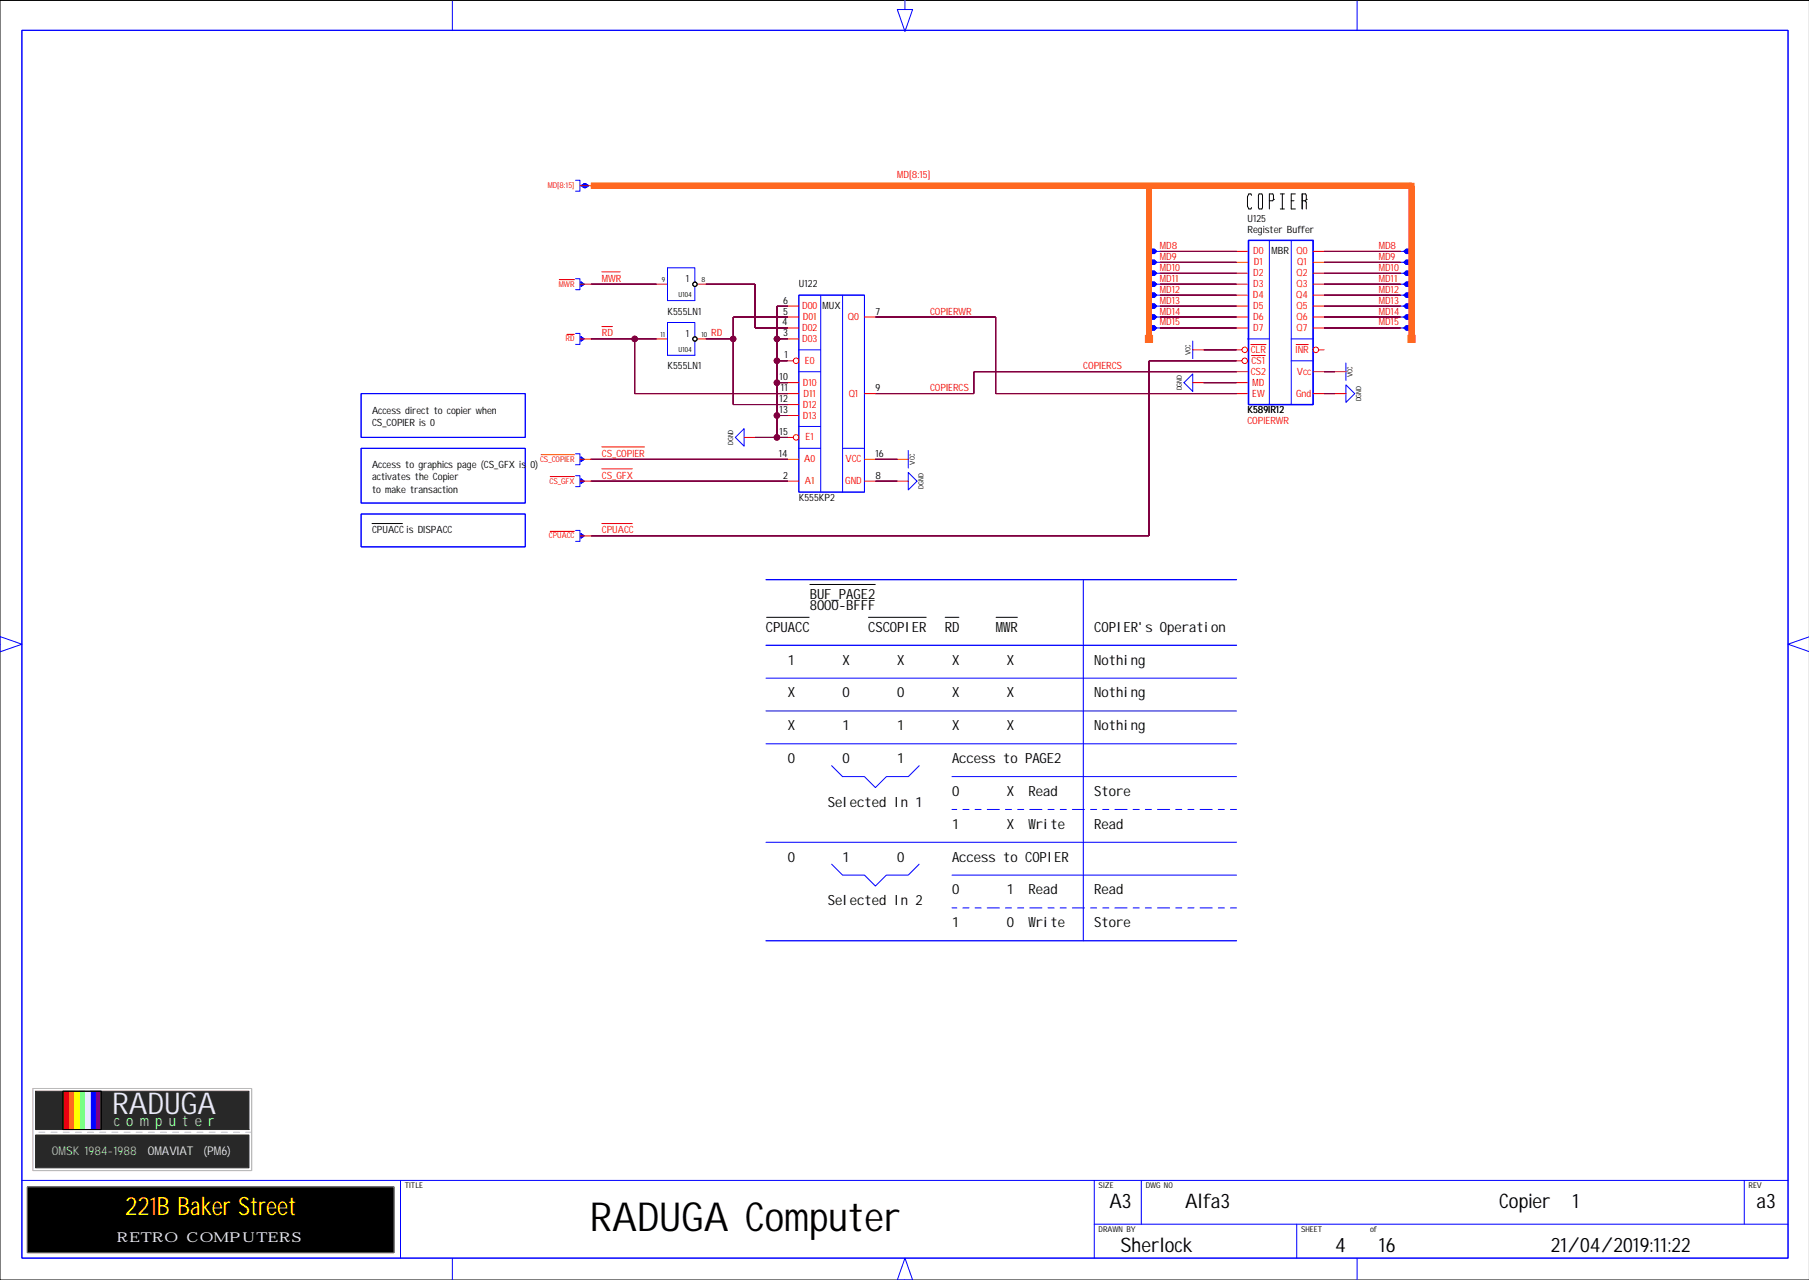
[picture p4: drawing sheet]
<svg xmlns="http://www.w3.org/2000/svg" width="420mm" height="297mm" viewBox="0 0 420 297" stroke-linecap="round" stroke-linejoin="round" font-family="sans-serif">
<g fill="none" stroke="#000" stroke-width=".23">
<path d="M419.9 .1h-419.9v296.9h419.9M290.4 45.3l-.1-.3h-.5l-.3 .6v2.3l.3 .6h.5l.1-.3M292.2 45h.6l.2 .3v2.9l-.2 .3h-.6l-.2-.3v-2.9zM295.5 46.3h.1M295.5 46.3v-1l-.1-.3h-.8v3.5M295.5 46.3l-.1 .3h-.8M297.1 48.5h1M297.1 45h1M297.6 45v3.5M299.7 46.6h.6M300.6 45h-.9v3.5h.9M302.8 46.6l.3 .3v1.6"/>
<path d="M303.1 46.3h.1M303.1 46.3v-1l-.1-.3h-.8v3.5M303.1 46.3l-.1 .3h-.8M165.1 78.6h.1M165.1 66h.1M86.3 121.5h7.1M188 135.6h15.1M177.9 143.3h9.9M201.5 143.3h13.4M219.3 143.3h3.2M231.2 143.3h4.9M14.6 253.2h8.9v8.9h-8.9z"/>
<circle cx="161.3" cy="66" r=".51"/>
<circle cx="161.3" cy="78.7" r=".51"/>
</g>
<path d="M289.7 55.8h15v38.1h-15zM177.8 134.5h109.2M177.8 149.8h109.2M177.8 218.3h109.2" fill="none" stroke="#00f" stroke-width=".3"/>
<g fill="none" stroke="#f00" stroke-width=".23">
<path d="M134.6 43.1h2.5M269.2 58.3h.1M287 58.3h2.5M304.7 58.3h2.6M325 58.3h.1M129.8 64.9h3.5M131.6 77.6h1.7M134.6 66h2.5M134.6 78.6h2.5M139.7 63.1h4.2M139.7 75.8h2.4M152.4 66h2.5"/>
<path d="M152.4 78.6h2.5M162 66h1.8M162 78.6h1.8M182.8 71h2.6M182.8 73.6h2.6M182.8 76.1h2.6M182.8 78.6h2.6M200.6 73.6h2.6M269.2 60.9h.1M269.2 66h.1M269.2 68.5h.1M269.2 71h.1"/>
<path d="M269.2 73.6h.1M269.2 76.1h.1M269.2 63.4h.1M287 60.9h2.5M287 63.4h2.5M287 66h2.5M287 68.5h2.5M287 71h2.5M287 73.6h2.5M287 76.1h2.5M290.3 80h3.5M300.8 80h2.8"/>
<path d="M304.7 60.9h2.6M304.7 63.4h2.6M304.7 66h2.6M304.7 68.5h2.6M304.7 71h2.6M304.7 73.6h2.6M304.7 76.1h2.6M325 76.1h.1M325 73.6h.1M325 71h.1M325 68.5h.1M325 66h.1"/>
<path d="M325 63.4h.1M325 60.9h.1M182.8 83.7h1.3M182.8 88.8h2.6M182.8 91.3h2.6M182.8 93.9h2.6M182.8 96.4h2.6M200.6 91.3h2.6M276.8 81.2h2.5M276.8 88.8h2.5M287 81.2h1.2M287 83.7h1.2"/>
<path d="M287 86.3h2.5M287 88.8h2.5M287 91.3h2.5M290.4 82.5h3.2M304.7 86.3h2.6M304.7 91.3h2.6M306 81.2h1.3M309.8 86.3h2.5M309.8 91.3h2.5M125.6 105.5h7.7M127.7 110.6h5.6M134.6 111.7h2.5"/>
<path d="M134.6 106.6h2.5M139.7 108.8h7M139.7 103.7h9.8M172.7 101.5h2.5M182.8 111.7h2.6M182.8 106.6h2.6M182.8 101.5h1.3M200.6 111.7h2.6M200.6 106.6h2.6M208.2 111.7h2.6M208.2 106.6h2.6M127.7 123.3h5.6"/>
<path d="M134.6 124.4h2.5M139.7 121.5h7"/>
<circle cx="184.7" cy="83.7" r=".63"/>
<circle cx="288.9" cy="83.7" r=".63"/>
<circle cx="288.9" cy="81.2" r=".63"/>
<circle cx="305.4" cy="81.2" r=".63"/>
<circle cx="184.7" cy="101.5" r=".63"/>
</g>
<g fill="none" stroke="#00f" stroke-width=".23">
<path d="M210 0v2.2h1.8l-1.8 5.1-1.8-5.1h1.8M5.1 7h409.8v285h-409.8zM105 .2v6.9M314.9 .2v6.9M133.6 41.8h1v2.6h-1M134.8 43.1l.8-.5v1zM135.9 42.6l.7 .5-.7 .5zM267.1 57.8h.8l.5 .5-.5 .5h-.8l-.5-.5zM268.4 58.3h.8M294.6 55.8v38.1M299.7 55.8v38.1M325 58.3h.8"/>
<path d="M326.3 57.8h.8l.5 .5-.5 .5h-.8l-.5-.5zM133.6 64.7h1v2.5h-1M133.6 77.4h1v2.5h-1M134.8 65.4l.8 .6-.8 .5zM134.8 78.1l.8 .5-.8 .6zM161.3 78.1v-3.3h-6.4v7.7h6.4v-3.3M161.3 65.4v-3.3h-6.4v7.7h6.4v-3.3M185.4 68.5h15.2v45.7h-15.2zM190.5 68.5v45.7M195.5 68.5v45.7M266.6 66l.5-.6h.8l.5 .6-.5 .5h-.8zM267.1 60.4h.8l.5 .5-.5 .5h-.8l-.5-.5z"/>
<path d="M267.1 68h.8l.5 .5-.5 .5h-.8l-.5-.5zM267.1 70.5h.8l.5 .5-.5 .5h-.8l-.5-.5zM267.1 73.1h.8l.5 .5-.5 .5h-.8l-.5-.5zM267.1 75.6h.8l.5 .5-.5 .5h-.8l-.5-.5zM267.1 62.9h.8l.5 .5-.5 .5h-.8l-.5-.5zM268.4 76.1h.8M268.4 73.6h.8M268.4 71h.8M268.4 68.5h.8M268.4 66h.8M268.4 63.4h.8M268.4 60.9h.8"/>
<path d="M276.8 79.2v4M289.5 78.6h5.1M299.7 78.6h5M325 76.1h.8M325 73.6h.8M325 71h.8M325 68.5h.8M325 66h.8M325 63.4h.8M325 60.9h.8M325.8 66l.5-.6h.8l.5 .6-.5 .5h-.8zM326.3 75.6h.8l.5 .5-.5 .5h-.8l-.5-.5z"/>
<path d="M326.3 73.1h.8l.5 .5-.5 .5h-.8l-.5-.5zM326.3 70.5h.8l.5 .5-.5 .5h-.8l-.5-.5zM326.3 68h.8l.5 .5-.5 .5h-.8l-.5-.5zM326.3 62.9h.8l.5 .5-.5 .5h-.8l-.5-.5zM326.3 60.4h.8l.5 .5-.5 .5h-.8l-.5-.5zM83.8 91.3h38.1v10.2h-38.1zM172.7 99.5v4l-2.1-2zM185.4 86.3h5.1M185.4 99h5.1M185.4 81.2h5.1M276.8 86.8v4l-2-2zM299.7 83.7h5"/>
<path d="M312.3 89.3l2.1 2-2.1 2.1zM312.3 84.2v4.1M83.8 119.3h38.1v7.6h-38.1zM83.8 104h38.1v12.7h-38.1zM133.6 105.3h1v2.6h-1M133.6 110.4h1v2.5h-1M134.8 106.1l.8 .5-.8 .5zM134.8 111.2l.8 .5-.8 .5zM185.4 104h5.1M195.5 104h5.1M210.8 109.6l2 2.1-2 2zM210.8 104.6v4"/>
<path d="M133.6 123.1h1v2.5h-1M134.8 123.9l.8 .5-.8 .5zM251.4 134.5v83.8M-.1 149.5l.1-1.8 5.1 1.8-5.1 1.8v-1.8M177.8 157.4h109.2M419.9 147.8l-5 1.7 5 1.7M177.8 165h109.2M177.8 172.6h109.2M193 177.7l2.5 2.5h5.1l2.6 2.6 2.5-2.6h5.1l2.5-2.5M177.8 195.5h109.2M220.9 180.2h66.1M193 200.5l2.5 2.6h5.1l2.6 2.5 2.5-2.5h5.1l2.5-2.6"/>
<path d="M220.9 203.1h66.1M5.1 273.9h87.8M253.9 273.9h-161v18.1M264.9 273.9v10.2M404.8 273.9v10.2M414.9 273.9h-161v18.1M105 292v5.1M210 297h1.8l-1.8-5-1.8 5 1.8 .1M253.9 284.1h161M300.9 284.1v7.9M314.9 292v5.1"/>
</g>
<g fill="#00f" stroke="#00f" stroke-width=".23">
<path d="M326.3 75.6h.8l.5 .5-.5 .5h-.8l-.5-.5z" fill-rule="evenodd"/>
<path d="M326.3 73.1h.8l.5 .5-.5 .5h-.8l-.5-.5z" fill-rule="evenodd"/>
<path d="M326.3 70.5h.8l.5 .5-.5 .5h-.8l-.5-.5z" fill-rule="evenodd"/>
<path d="M326.3 68h.8l.5 .5-.5 .5h-.8l-.5-.5z" fill-rule="evenodd"/>
<path d="M325.8 66l.5-.6h.8l.5 .6-.5 .5h-.8z" fill-rule="evenodd"/>
<path d="M326.3 62.9h.8l.5 .5-.5 .5h-.8l-.5-.5z" fill-rule="evenodd"/>
<path d="M326.3 60.4h.8l.5 .5-.5 .5h-.8l-.5-.5z" fill-rule="evenodd"/>
<path d="M326.3 57.8h.8l.5 .5-.5 .5h-.8l-.5-.5z" fill-rule="evenodd"/>
<path d="M267.1 57.8h.8l.5 .5-.5 .5h-.8l-.5-.5z" fill-rule="evenodd"/>
<path d="M267.1 60.4h.8l.5 .5-.5 .5h-.8l-.5-.5z" fill-rule="evenodd"/>
<path d="M266.6 66l.5-.6h.8l.5 .6-.5 .5h-.8z" fill-rule="evenodd"/>
<path d="M267.1 68h.8l.5 .5-.5 .5h-.8l-.5-.5z" fill-rule="evenodd"/>
<path d="M267.1 70.5h.8l.5 .5-.5 .5h-.8l-.5-.5z" fill-rule="evenodd"/>
<path d="M267.1 73.1h.8l.5 .5-.5 .5h-.8l-.5-.5z" fill-rule="evenodd"/>
<path d="M267.1 75.6h.8l.5 .5-.5 .5h-.8l-.5-.5z" fill-rule="evenodd"/>
<path d="M267.1 62.9h.8l.5 .5-.5 .5h-.8l-.5-.5z" fill-rule="evenodd"/>
<path d="M134.8 43.1l.8-.5v1z" fill-rule="evenodd"/>
<path d="M135.9 42.6l.7 .5-.7 .5z" fill-rule="evenodd"/>
<path d="M134.8 65.4l.8 .6-.8 .5z" fill-rule="evenodd"/>
<path d="M134.8 78.1l.8 .5-.8 .6z" fill-rule="evenodd"/>
<path d="M134.8 106.1l.8 .5-.8 .5z" fill-rule="evenodd"/>
<path d="M134.8 111.2l.8 .5-.8 .5z" fill-rule="evenodd"/>
<path d="M134.8 123.9l.8 .5-.8 .5z" fill-rule="evenodd"/>
<path d="M21 253.2h1.2v8.9h-1.2z" fill-rule="evenodd"/>
</g>
<g fill="#800040" stroke="#800040" stroke-width=".23">
<path d="M269.2 58.3h17.8z" fill-rule="evenodd"/>
<path d="M269.2 60.9h17.8z" fill-rule="evenodd"/>
<path d="M269.2 63.4h17.8z" fill-rule="evenodd"/>
<path d="M269.2 66h17.8z" fill-rule="evenodd"/>
<path d="M269.2 68.5h17.8z" fill-rule="evenodd"/>
<path d="M269.2 71h17.8z" fill-rule="evenodd"/>
<path d="M269.2 73.6h17.8z" fill-rule="evenodd"/>
<path d="M269.2 76.1h17.8z" fill-rule="evenodd"/>
<path d="M307.3 86.3h2.5z" fill-rule="evenodd"/>
<path d="M307.3 91.3h2.5z" fill-rule="evenodd"/>
<path d="M307.3 58.3h17.7z" fill-rule="evenodd"/>
<path d="M307.3 60.9h17.7z" fill-rule="evenodd"/>
<path d="M307.3 63.4h17.7z" fill-rule="evenodd"/>
<path d="M307.3 66h17.7z" fill-rule="evenodd"/>
<path d="M307.3 68.5h17.7z" fill-rule="evenodd"/>
<path d="M307.3 71h17.7z" fill-rule="evenodd"/>
<path d="M307.3 73.6h17.7z" fill-rule="evenodd"/>
<path d="M307.3 76.1h17.7z" fill-rule="evenodd"/>
<path d="M279.3 88.8h7.7z" fill-rule="evenodd"/>
<path d="M279.3 81.2h7.7z" fill-rule="evenodd"/>
<path d="M226 86.3v5z" fill-rule="evenodd"/>
<path d="M203.2 91.3h22.8z" fill-rule="evenodd"/>
<path d="M226 86.3h61z" fill-rule="evenodd"/>
<path d="M180.3 78.6v5.1z" fill-rule="evenodd"/>
<path d="M180.3 88.8v7.6z" fill-rule="evenodd"/>
<path d="M180.3 78.6h2.5z" fill-rule="evenodd"/>
<path d="M180.3 71v7.6z" fill-rule="evenodd"/>
<path d="M180.3 101.5h2.5z" fill-rule="evenodd"/>
<path d="M180.3 96.4h2.5z" fill-rule="evenodd"/>
<path d="M180.3 88.8h2.5z" fill-rule="evenodd"/>
<path d="M180.3 83.7h2.5z" fill-rule="evenodd"/>
<path d="M180.3 83.7v5.1z" fill-rule="evenodd"/>
<path d="M180.3 71h2.5z" fill-rule="evenodd"/>
<path d="M180.3 96.4v5.1z" fill-rule="evenodd"/>
<path d="M175.2 101.5h5.1z" fill-rule="evenodd"/>
<path d="M203.2 73.6h27.9z" fill-rule="evenodd"/>
<path d="M231.1 73.6v17.7z" fill-rule="evenodd"/>
<path d="M231.1 91.3h55.9z" fill-rule="evenodd"/>
<path d="M137.1 111.7h45.7z" fill-rule="evenodd"/>
<path d="M170.1 93.9h12.7z" fill-rule="evenodd"/>
<path d="M170.1 73.6h12.7z" fill-rule="evenodd"/>
<path d="M170.1 73.6v5z" fill-rule="evenodd"/>
<path d="M170.1 78.6v15.3z" fill-rule="evenodd"/>
<path d="M163.8 78.6h6.3z" fill-rule="evenodd"/>
<path d="M175.2 76.1h7.6z" fill-rule="evenodd"/>
<path d="M163.8 66h11.4z" fill-rule="evenodd"/>
<path d="M175.2 66v10.1z" fill-rule="evenodd"/>
<path d="M203.2 106.6h5z" fill-rule="evenodd"/>
<path d="M203.2 111.7h5z" fill-rule="evenodd"/>
<path d="M137.1 106.6h45.7z" fill-rule="evenodd"/>
<path d="M137.1 66h15.3z" fill-rule="evenodd"/>
<path d="M147.3 78.6v12.7z" fill-rule="evenodd"/>
<path d="M137.1 78.6h10.2z" fill-rule="evenodd"/>
<path d="M147.3 78.6h5.1z" fill-rule="evenodd"/>
<path d="M147.3 91.3h35.5z" fill-rule="evenodd"/>
<path d="M266.6 83.7h20.4z" fill-rule="evenodd"/>
<path d="M266.6 83.7v40.7z" fill-rule="evenodd"/>
<path d="M137.1 124.4h129.5z" fill-rule="evenodd"/>
<circle cx="180.3" cy="78.6" r=".63"/>
<circle cx="180.3" cy="88.8" r=".63"/>
<circle cx="180.3" cy="83.7" r=".63"/>
<circle cx="180.3" cy="96.4" r=".63"/>
<circle cx="180.3" cy="101.5" r=".63"/>
<circle cx="170.1" cy="78.6" r=".63"/>
<circle cx="147.3" cy="78.6" r=".63"/>
</g>
<g fill="none" stroke="#800040" stroke-width=".23">
<path d="M269.2 58.3h17.8M307.3 58.3h17.7M137.1 66h15.3M137.1 78.6h15.3M147.3 78.6v12.7h35.5M163.8 66h11.4v10.1h7.6M163.8 78.6h6.3M180.3 78.6h2.5M182.8 71h-2.5v30.5M182.8 73.6h-12.7v20.3h12.7M203.2 73.6h27.9v17.7h55.9M269.2 60.9h17.8"/>
<path d="M269.2 63.4h17.8M269.2 66h17.8M269.2 68.5h17.8M269.2 71h17.8M269.2 73.6h17.8M269.2 76.1h17.8M307.3 60.9h17.7M307.3 63.4h17.7M307.3 66h17.7M307.3 68.5h17.7M307.3 71h17.7M307.3 73.6h17.7"/>
<path d="M307.3 76.1h17.7M180.3 88.8h2.5M180.3 96.4h2.5M180.3 83.7h2.5M279.3 88.8h7.7M279.3 81.2h7.7M287 86.3h-61v5h-22.8M287 83.7h-20.4v40.7h-129.5M307.3 86.3h2.5M307.3 91.3h2.5M137.1 111.7h45.7M137.1 106.6h45.7"/>
<path d="M175.2 101.5h7.6M203.2 111.7h5M203.2 106.6h5"/>
<circle cx="147.3" cy="78.6" r=".63"/>
<circle cx="170.1" cy="78.6" r=".63"/>
<circle cx="180.3" cy="78.6" r=".63"/>
<circle cx="180.3" cy="83.7" r=".63"/>
<circle cx="180.3" cy="96.4" r=".63"/>
<circle cx="180.3" cy="88.8" r=".63"/>
<circle cx="180.3" cy="101.5" r=".63"/>
</g>
<path d="M287 187.8h-66.1M287 210.7h-66.1" fill="none" stroke="#00f" stroke-width=".23" stroke-dasharray="1.4 1.4 1.4 1.4 2.8 1.4"/>
<g fill="#ff6820" stroke="#ff6820" stroke-width="1.3" stroke-linecap="butt">
<path d="M266.6 43.1v35.5z" fill-rule="evenodd"/>
<path d="M266.6 43.1h61z" fill-rule="evenodd"/>
<path d="M327.6 43.1v35.5z" fill-rule="evenodd"/>
<path d="M137.1 43.1h129.5z" fill-rule="evenodd"/>
</g>
<path d="M137.1 43.1h190.5v35.5M266.6 43.1v35.5" fill="none" stroke="#ff6820" stroke-width="1.3" stroke-linecap="butt"/>
<g fill="#ff6820" stroke="#ff6820" stroke-width=".23">
<path d="M265.8 77.8h1.7v1.7h-1.7z" fill-rule="evenodd"/>
<path d="M326.8 77.8h1.6v1.7h-1.6z" fill-rule="evenodd"/>
<path d="M327 42.5h1.1v1.2h-1.1z" fill-rule="evenodd"/>
<path d="M15.9 253.2h1.2v8.9h-1.2z" fill-rule="evenodd"/>
<circle cx="266.6" cy="43.1" r=".55"/>
</g>
<circle cx="266.6" cy="43.1" r=".55" fill="none" stroke="#ff6820" stroke-width=".23"/>
<g fill="#282828" stroke="#282828" stroke-width=".23">
<path d="M23.5 253.2h34.3v8.9h-34.3z" fill-rule="evenodd"/>
<path d="M8.3 253.2h6.3v8.9h-6.3z" fill-rule="evenodd"/>
<path d="M8.3 263.4h49.5v7.6h-49.5z" fill-rule="evenodd"/>
</g>
<path d="M22.2 253.2h1.3v8.9h-1.3z" fill-rule="evenodd" fill="#800080" stroke="#800080" stroke-width=".23"/>
<path d="M18.4 253.2h1.3v8.9h-1.3z" fill-rule="evenodd" fill="#0f0" stroke="#0f0" stroke-width=".23"/>
<path d="M17.1 253.2h1.3v8.9h-1.3z" fill-rule="evenodd" fill="#ff0" stroke="#ff0" stroke-width=".23"/>
<path d="M14.6 253.2h1.3v8.9h-1.3z" fill-rule="evenodd" fill="#f00" stroke="#f00" stroke-width=".23"/>
<path d="M19.7 253.2h1.3v8.9h-1.3z" fill-rule="evenodd" fill="#c0ffff" stroke="#c0ffff" stroke-width=".23"/>
<path d="M7.6 252.6h50.8v19h-50.8z" fill="none" stroke="#c0c0c0" stroke-width=".23"/>
<path d="M58.4 262.8h-50.1" fill="none" stroke="#c0c0c0" stroke-width=".23" stroke-dasharray="1.4 1.4"/>
<path d="M6.3 275.5h85.1v15.2h-85.1z" fill-rule="evenodd" fill="#000" stroke="#000" stroke-width=".23"/>
<path d="M6.3 275.5h85.1v15.2h-85.1z" fill="none" stroke="#666" stroke-width=".23"/>
<text font-size="9.3" x="136.9" y="285.6">RADUGA Computer</text>
<text font-size="7" fill="#e6e6fa" x="26" y="258.5">RADUGA</text>
<text font-size="5.9" fill="#ffd700" x="29" y="282">221B Baker Street</text>
<g font-size="4.6">
<text x="257.5" y="280.4">A3</text>
<text x="275" y="280.4">Alfa3</text>
<text x="347.9" y="280.4">Copier</text>
<text x="364.9" y="280.4">1</text>
<text x="407.6" y="280.4">a3</text>
<text x="260" y="290.6">Sherlock</text>
<text x="309.8" y="290.6">4</text>
<text x="320" y="290.6">16</text>
<text x="359.9" y="290.5">21/04/2019:11:22</text>
</g>
<text font-size="3.5" fill="#98fb98" x="26.4" y="261.3">c o m p u t e r</text>
<g font-size="3.3">
<text x="187.9" y="139">BUF_PAGE2</text>
<text x="187.9" y="141.5">8000-BFFF</text>
<text x="177.8" y="146.6">CPUACC</text>
<text x="201.5" y="146.6">CSCOPIER</text>
<text x="219.2" y="146.6">RD</text>
<text x="231.1" y="146.6">MWR</text>
<text x="253.9" y="146.6">COPIER's Operation</text>
<text x="182.8" y="154.2">1</text>
<text x="195.5" y="154.2">X</text>
<text x="208.2" y="154.2">X</text>
<text x="220.9" y="154.2">X</text>
<text x="233.6" y="154.2">X</text>
<text x="253.9" y="154.2">Nothing</text>
<text x="182.8" y="161.8">X</text>
<text x="195.5" y="161.8">0</text>
<text x="208.2" y="161.8">0</text>
<text x="220.9" y="161.8">X</text>
<text x="233.6" y="161.8">X</text>
<text x="253.9" y="161.8">Nothing</text>
<text x="182.8" y="169.5">X</text>
<text x="195.5" y="169.5">1</text>
<text x="208.2" y="169.5">1</text>
<text x="220.9" y="169.5">X</text>
<text x="233.6" y="169.5">X</text>
<text x="253.9" y="169.5">Nothing</text>
<text x="182.8" y="177.1">0</text>
<text x="195.5" y="177.1">0</text>
<text x="208.2" y="177.1">1</text>
<text x="220.9" y="177.1">Access to PAGE2</text>
<text x="220.9" y="184.7">0</text>
<text x="233.6" y="184.7">X</text>
<text x="238.7" y="184.7">Read</text>
<text x="253.9" y="184.7">Store</text>
<text x="192.1" y="187.2">Selected In 1</text>
<text x="220.9" y="192.3">1</text>
<text x="233.6" y="192.3">X</text>
<text x="238.7" y="192.3">Write</text>
<text x="253.9" y="192.3">Read</text>
<text x="182.8" y="199.9">0</text>
<text x="195.5" y="199.9">1</text>
<text x="208.2" y="199.9">0</text>
<text x="220.9" y="199.9">Access to COPIER</text>
<text x="220.9" y="207.6">0</text>
<text x="233.6" y="207.6">1</text>
<text x="238.7" y="207.6">Read</text>
<text x="253.9" y="207.6">Read</text>
<text x="192.1" y="210.1">Selected In 2</text>
<text x="220.9" y="215.2">1</text>
<text x="233.6" y="215.2">0</text>
<text x="238.7" y="215.2">Write</text>
<text x="253.9" y="215.2">Store</text>
</g>
<text font-size="3.2" fill="#e6e6fa" x="27.1" y="288.2">RETRO COMPUTERS</text>
<text font-size="2.8" fill="#98fb98" x="12" y="268">OMSK 1984-1988</text>
<g font-size="2.8" fill="#e6e6fa">
<text x="34.3" y="268">OMAVIAT</text>
<text x="47.2" y="268">(PM6)</text>
</g>
<g font-size="2.3" fill="#f00">
<text x="208.2" y="41.3">MD[8:15]</text>
<text x="269.2" y="57.8">MD8</text>
<text x="290.8" y="59">D0</text>
<text x="300.9" y="59">Q0</text>
<text x="320" y="57.8">MD8</text>
<text x="139.7" y="65.4">MWR</text>
<text x="269.2" y="60.3">MD9</text>
<text x="269.2" y="62.8">MD10</text>
<text x="269.2" y="65.4">MD11</text>
<text x="290.8" y="64.1">D2</text>
<text x="291" y="61.6">D1</text>
<text x="300.9" y="64.1">Q2</text>
<text x="301.1" y="61.6">Q1</text>
<text x="320" y="60.3">MD9</text>
<text x="320" y="62.8">MD10</text>
<text x="320" y="65.4">MD11</text>
<text x="186.1" y="71.7">D00</text>
<text x="269.2" y="67.9">MD12</text>
<text x="269.2" y="70.5">MD13</text>
<text x="290.7" y="69.2">D4</text>
<text x="290.8" y="66.7">D3</text>
<text x="290.8" y="71.7">D5</text>
<text x="300.8" y="69.2">Q4</text>
<text x="300.9" y="66.7">Q3</text>
<text x="300.9" y="71.7">Q5</text>
<text x="320" y="67.9">MD12</text>
<text x="320" y="70.5">MD13</text>
<text x="186.1" y="76.8">D02</text>
<text x="186.3" y="74.3">D01</text>
<text x="196.8" y="74.3">Q0</text>
<text x="215.9" y="73">COPIERWR</text>
<text x="269.2" y="73">MD14</text>
<text x="269.2" y="75.5">MD15</text>
<text x="290.8" y="74.3">D6</text>
<text x="290.8" y="76.8">D7</text>
<text x="300.9" y="74.3">Q6</text>
<text x="300.9" y="76.8">Q7</text>
<text x="320" y="73">MD14</text>
<text x="320" y="75.5">MD15</text>
<text x="139.7" y="78.1">RD</text>
<text x="165.1" y="78.1">RD</text>
<text x="186.1" y="79.4">D03</text>
<text x="290.3" y="81.9">CLR</text>
<text x="300.7" y="81.9">INR</text>
<text x="186.3" y="89.5">D10</text>
<text x="186.8" y="84.4">E0</text>
<text x="251.4" y="85.7">COPIERCS</text>
<text x="290.3" y="87">CS2</text>
<text x="290.4" y="84.4">CS1</text>
<text x="290.7" y="89.5">MD</text>
<text x="300.9" y="87">Vcc</text>
<text x="186.3" y="94.6">D12</text>
<text x="186.5" y="92.1">D11</text>
<text x="196.9" y="92.1">Q1</text>
<text x="215.9" y="90.8">COPIERCS</text>
<text x="290.6" y="92.1">EW</text>
<text x="300.8" y="92.1">Gnd</text>
<text x="186.3" y="97.1">D13</text>
<text x="289.5" y="98.4">COPIERWR</text>
<text x="139.7" y="106">CS_COPIER</text>
<text x="186.6" y="107.3">A0</text>
<text x="187" y="102.2">E1</text>
<text x="196.2" y="107.3">VCC</text>
<text x="139.7" y="111.1">CS_GFX</text>
<text x="186.8" y="112.4">A1</text>
<text x="196.1" y="112.4">GND</text>
<text x="139.7" y="123.8">CPUACC</text>
</g>
<g font-size="2.3">
<text x="289.5" y="54">Register Buffer</text>
<text x="289.5" y="51.4">U125</text>
<text x="295.1" y="59">MBR</text>
<text x="159.2" y="65.5">1</text>
<text x="181.7" y="70.5">6</text>
<text x="185.4" y="66.7">U122</text>
<text x="190.9" y="71.7">MUX</text>
<text x="154.9" y="73">K555LN1</text>
<text x="181.6" y="75.5">4</text>
<text x="181.7" y="73">5</text>
<text x="203.2" y="73">7</text>
<text x="159.2" y="78.2">1</text>
<text x="181.7" y="78.1">3</text>
<text x="182" y="83.2">1</text>
<text x="154.9" y="85.7">K555LN1</text>
<text x="180.9" y="88.2">10</text>
<text x="180.9" y="93.3">12</text>
<text x="180.9" y="95.9">13</text>
<text x="181.2" y="90.8">11</text>
<text x="203.2" y="90.8">9</text>
<text x="289.5" y="95.9">K589IR12</text>
<text x="86.3" y="96">Access direct to copier when</text>
<text x="86.3" y="98.8">CS_COPIER is 0</text>
<text x="180.9" y="100.9">15</text>
<text x="180.7" y="106">14</text>
<text x="203.2" y="106">16</text>
<text x="86.3" y="108.7">Access to graphics page (CS_GFX is 0)</text>
<text x="86.3" y="111.5">activates the Copier</text>
<text x="181.7" y="111.1">2</text>
<text x="203.2" y="111.1">8</text>
<text x="86.3" y="114.3">to make transaction</text>
<text x="185.4" y="116.2">K555KP2</text>
<text x="86.3" y="123.8">CPUACCis DISPACC</text>
</g>
<g font-size="1.9" fill="#f00">
<text x="127.1" y="43.7">MD[8:15]</text>
<text x="129.7" y="66.5">MWR</text>
<text x="131.3" y="79.2">RD</text>
<text x="125.3" y="107.1">CS_COPIER</text>
<text x="127.5" y="112.2">CS_GFX</text>
<text x="127.4" y="124.9">CPUACC</text>
</g>
<g font-size="1.9">
<text x="94" y="275.6">TITLE</text>
<text x="255" y="275.6">SIZE</text>
<text x="265.9" y="275.6">DWG NO</text>
<text x="405.8" y="275.6">REV</text>
<text x="255" y="285.8">DRAWN BY</text>
<text x="301.9" y="285.8">SHEET</text>
<text x="317.9" y="285.8">of</text>
</g>
<g font-size="1.6">
<text x="153.6" y="65.6">9</text>
<text x="162.8" y="65.6">8</text>
<text x="157.4" y="69">U104</text>
<text x="153.3" y="78.2">11</text>
<text x="157.4" y="81.7">U104</text>
<text x="162.8" y="78.2">10</text>
<text x="276.3" y="82.5" transform="rotate(-90 276.3 82.5)">VCC</text>
<text x="313.9" y="87.6" transform="rotate(-90 313.9 87.6)">VCC</text>
<text x="274.2" y="90.6" transform="rotate(-90 274.2 90.6)">DGND</text>
<text x="315.9" y="93.1" transform="rotate(-90 315.9 93.1)">DGND</text>
<text x="170.1" y="103.3" transform="rotate(-90 170.1 103.3)">DGND</text>
<text x="212.3" y="107.9" transform="rotate(-90 212.3 107.9)">VCC</text>
<text x="214.3" y="113.5" transform="rotate(-90 214.3 113.5)">DGND</text>
</g>
</svg>
